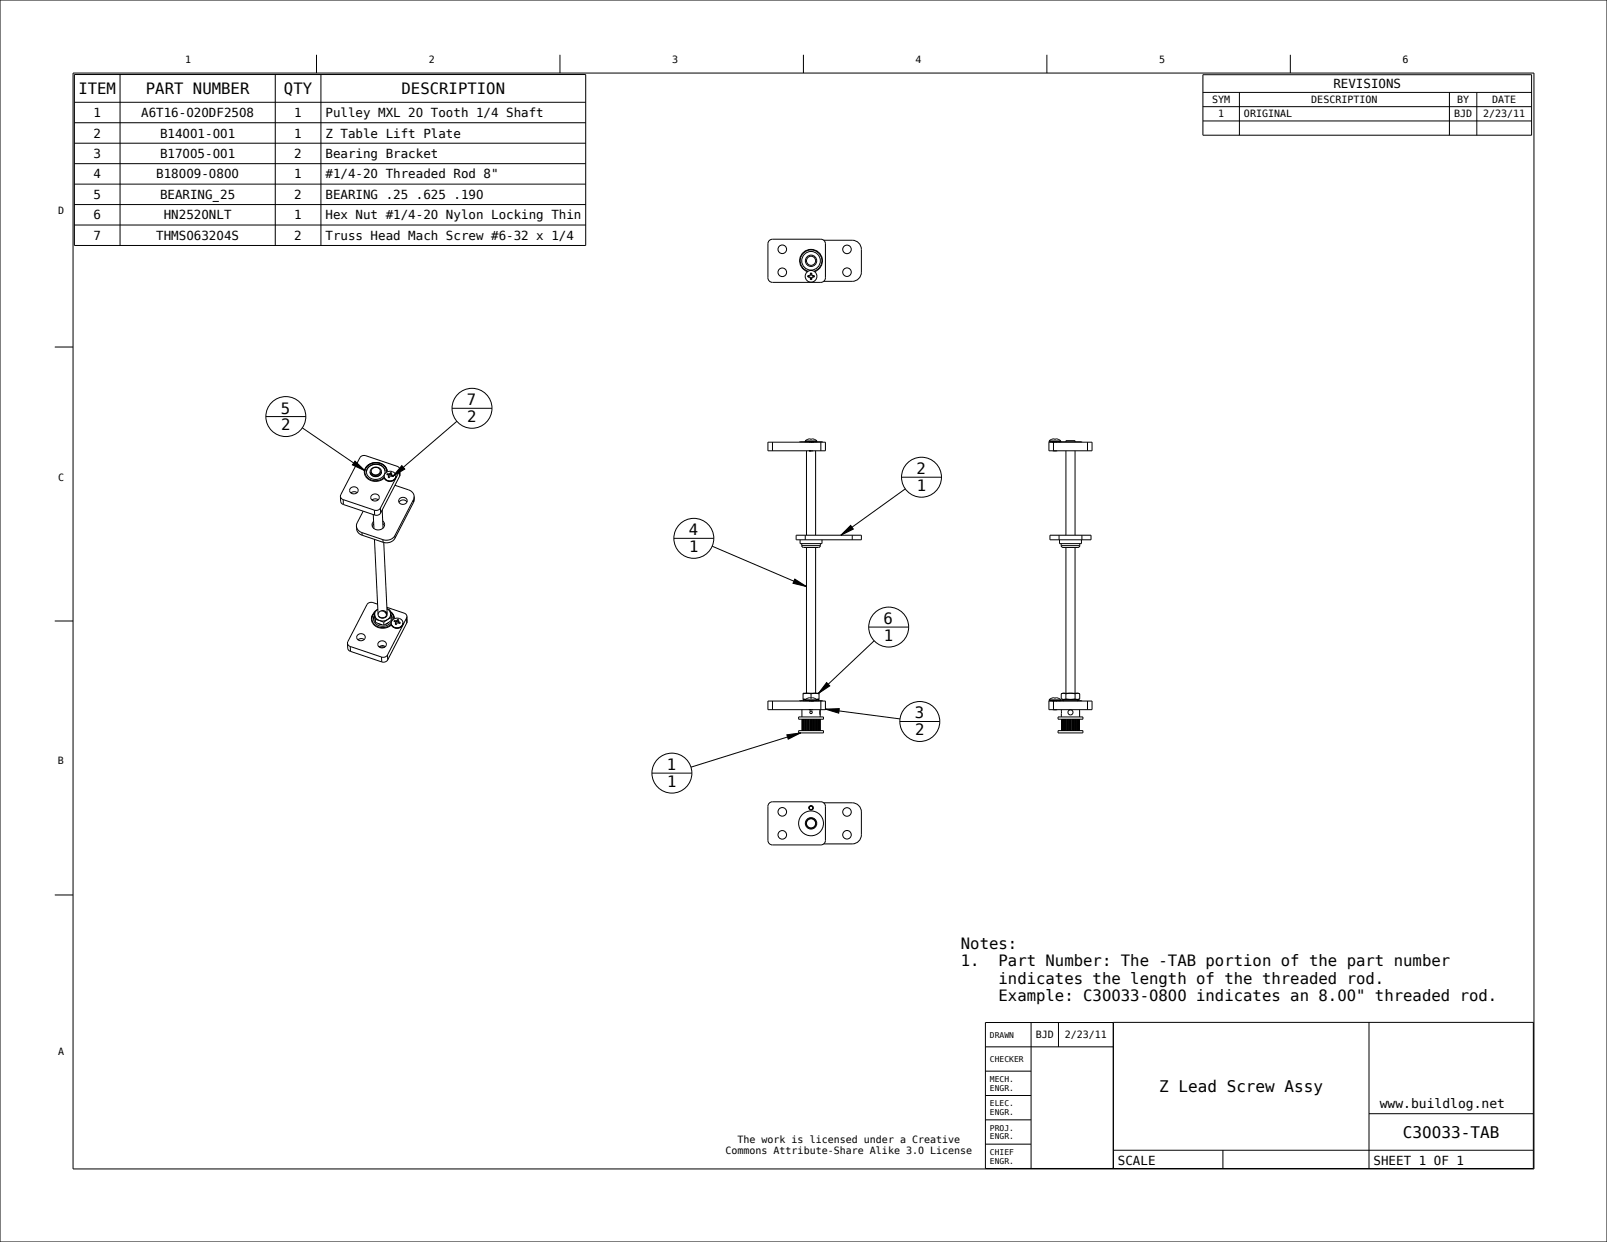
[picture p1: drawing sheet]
<svg xmlns="http://www.w3.org/2000/svg" width="559mm" height="432mm" viewBox="0 0 559 432" stroke-linecap="round" stroke-linejoin="round" font-family="sans-serif">
<g fill="none" stroke="#000" stroke-width=".35">
<path d="M0 0h558.8v431.8h-558.8zM110.1 19v6.4M194.7 19v6.4M279.4 19v6.4M364 19v6.4M448.7 19v6.4M25.4 25.4h508v381h-508zM25.9 25.9h177.8v59.4h-177.8zM25.9 35.6h177.8M41.7 25.9v59.4M95.7 25.9v59.4M111.6 25.9v59.4"/>
<path d="M418.3 26h114.3v21h-114.3zM418.3 32.1h114.3M418.3 37.1h114.3M431 32.1v14.9M504 32.1v14.9M513.5 32.1v14.9M25.9 42.7h177.8M25.9 49.8h177.8M25.9 56.9h177.8M418.3 42.1h114.3M25.9 64h177.8M25.9 71.1h177.8"/>
<path d="M25.9 78.2h177.8M267.7 83.5l.9-.3h16.8a1.59 1.59 0 0 1 1.6 1.6v11.8a1.59 1.59 0 0 1-1.6 1.6h-16.8a1.59 1.59 0 0 1-1.6-1.6v-11.8zM280.8 94.4a4 4 0 0 1-2-6.1 4 4 0 0 1 6.4 0 4 4 0 0 1-1.9 6.1M280.9 96.3h.5M280.9 95.8v.5M280.9 95.8l.2 .1M281 94.3a3.8 3.8 0 0 1-2.1-5.8 3.8 3.8 0 0 1 6.2 0 3.8 3.8 0 0 1-2.1 5.8M281.1 96.2l-.2 .1M281.1 95.9v.3M281.1 95.9h.3M281.1 96.2h.3M281.4 96.3l.3 .1"/>
<path d="M281.4 95.8v.1M281.4 95.8h-.5M281.4 96.2l.3 .2M281.4 96.2v.1M281.7 95.7v.1M281.7 96.4l.1 .3M281.7 95.7l-.3 .1M281.7 96.4l.1 .2M281.7 95.8l-.3 .1M281.7 96.4h.1M281.8 96.7v.5M281.8 95.5h.1"/>
<path d="M281.8 95.5l-.1 .2M281.8 95v.5M281.8 97.2h.5M281.8 95v.1M281.8 95h.5M281.8 96.6v.1M281.8 97h.4M281.8 95.1v.4M281.8 96.6v.4M281.8 97v.2M281.8 95.5l-.1 .3M281.8 95.1h.4"/>
<path d="M282.2 97l.1 .2M282.2 95.1v.4M282.2 96.6v.4M282.2 96.6l.1 .1M282.2 95.5l.1 .3M282.3 95l-.1 .1M282.3 95v.5M282.3 96.7v.5M282.3 95.5l.1 .2M282.3 95.5h-.1M282.3 96.4h.1M282.3 95.8l.3 .1"/>
<path d="M282.3 96.4l-.1 .2M282.4 95.7l.2 .1M282.4 96.4l-.1 .3M282.4 95.7l-.1 .1M282.6 96.2v.1M282.6 95.9h.4M282.6 96.2h.4M282.6 96.2l-.3 .2M282.6 95.8h.5M282.6 96.3l-.2 .1M282.6 95.8v.1M283 95.9v.3"/>
<path d="M283 96.2l.1 .1M283.1 96.3h-.5M283.1 95.8v.5M283.1 95.8l-.1 .1M286.4 83.5h9.9a3.2 3.2 0 0 1 3.2 3.2v7.9a3.2 3.2 0 0 1-3.2 3.2h-9.9M19 120.6h6.4M267 153.7h20v3h-20zM268.6 153.7v3M280 153.6h4.1M280 153.6h.1M280 153.3v.3M280 153.3h4.1"/>
<path d="M280.9 152.7l-.9 .6M280.9 152.7h.1M281.4 156.7h.1M281.4 152.6l-.5 .1M281.4 153.6h.1M281.4 156.8h.1M281.4 153.6l-.2 .1M281.4 152.6h.1M281.5 153.6h-.1M281.5 156.7l-.1 .1M281.6 152.6h-.2M281.7 152.6h-.1"/>
<path d="M281.7 152.6h.1M281.7 156.7l-.2 .1M281.8 152.6h.1M281.8 152.6h.5M281.8 156.7h-.1M282 156.7h-.3M282.3 152.6h.1M282.4 152.6h-.1M282.4 152.6h.1M282.4 152.6h.2M282.6 152.6h.1M282.6 152.6l.5 .1"/>
<path d="M282.7 156.7l-.1 .1M282.8 153.6h-.4M282.9 153.6l-.2 .1M282.9 153.6l-1.5 .1M282.9 153.6h.1M283.1 152.7h.1M283.2 152.7l.9 .6M284.1 153.3v.3M284.1 153.6h-.1M285.4 153.7v3M286 153.7h-7.9M364.7 153.7h15v3h-15z"/>
<path d="M364.8 153.6h4.1M364.8 153.6l11.4 .1M364.8 153.3h4.1M364.8 153.3v.3M365.7 152.7l-.9 .6M365.7 152.7h.1M366 153.7h.1M366.1 153.6l-.1 .1M366.2 156.7v.1M366.3 153.7v3M366.5 153.6l-.5 .1M367.1 152.6l-1.4 .1"/>
<path d="M367.1 152.6h.1M367.2 152.6h-.1M367.2 153.6l-1.2 .1M367.2 152.6h.1M367.2 152.6h.2M367.4 152.6h.1M367.4 153.7h-.1M367.5 153.7h.1M367.5 152.6l.4 .1M367.5 156.7v.1M367.6 153.6l-.2 .1M367.9 152.7h.1"/>
<path d="M368 152.7l.9 .6M368.5 153.6l-.2 .1M368.9 153.3v.3M368.9 153.6h-.1M378.1 153.7v3M118.4 172.6l.1 2 .9 .8M118.4 172.6l.2 .6 .7 .5M119.3 173.7l.1 1.7M119.3 173.7l10.9 3.7M119.4 175.4l10.9 3.7M126.3 177.7l-2.2 4.2-.2 1M126.7 164.3a4.1 4.1 0 0 0 7 1.9"/>
<path d="M127 162.9l-.3 1.4M127 162.9a4.2 4.2 0 0 1 4.2-2.1 4.2 4.2 0 0 1 3.4 3.1M127 162.9l.8-1 1-.7 1.2-.3h1.4l1.2 .3 1.1 .7 .6 .9 .3 1.1M130.2 177.4l.1 1.7M132.3 176.6l.1 1.7M132.3 176.6l-.9 .8h-1.2M132.4 178.3l-.9 .8h-1.2M133.6 165.6v.2M133.6 165.8l.1 .4M133.6 165.8v.2M133.6 166l.1 .1M133.7 166.1v.1"/>
<path d="M133.7 166.2l.4 .6 .7 .4M133.7 166.2l1.1 1M134.4 164.2l-.1-1.1-.6-1-1-.7-1.3-.4-1.2-.1-1.3 .4-1.1 .7-.7 1-.2 1.1 .2 1.1 .7 .8 1 .7 1.3 .4 1.4-.1 1.1-.3 1-.8M134.6 163.9v.2M134.7 164l-.8 .7-.3 .9M134.7 164l1-.2 .9 .2 .8 .6 .3 .8M134.7 164.7l.1 .4M134.7 164.7h.5M134.7 164.7l-.2 .3 .6 .3M135 165.2h.2M135.1 165.4v.1M135.1 165.3v.1"/>
<path d="M135.1 165.3h.1M135.1 165.3l.1 .6M135.1 165.5l-.1 .5 .2 .1M135.1 165.5l.1 .4M135.2 164.7v.5M135.2 165.9v.2M135.4 164.7l.1 .5M135.4 164.7h-.2M135.5 165.2h-.3M135.6 164.6l.1 .4M135.6 164.6l-.2 .1M135.7 165l-.2 .2"/>
<path d="M135.8 164.3l-.2 .3M135.8 164.3l.5 .1-.2 .3M135.8 164.3v.5M135.8 164.8h.3M135.8 164.8l-.1 .2M136 165.4l.2 .1M136.1 164.9l.1 .2M136.1 164.9l-.1 .5M136.1 164.8v.1M136.1 164.7l-.1 .7M136.1 164.7v.1M136.2 165.1l.5 .3"/>
<path d="M136.2 165.1v.5M136.3 165.6l.3 .1M136.5 165.7l-.7-.2-.4 .6h-.2M136.6 165.5v.1M136.6 165.5l-.1 .2M136.7 165.5h-.1M136.7 165.4v.1M136.7 165.4l-.1 .1M137.3 168.7l4.8 1.6a2.62 2.62 0 0 1 1.9 2.3M137.7 165.4v.2M137.7 165.4l-.6 1.2-1.4 .6-1.5-.4-.6-1.2M137.7 165.6l-.3 .8-.6 .6-.9 .3-1.1-.1"/>
<path d="M137.7 165.6l-.2 .8-.7 .6-.9 .3-1.1-.1M138.9 163.8l-6.6 12.8M138.9 163.8l.1 1.7M139 165.5l-6.6 12.8M139 163.2l-.2-.6-.7-.5-11-3.7-1.3 .1-.7 .7-6.7 13.4M139 163.2l-.1 .6M139 163.2v2.3M143.8 173.7v.9M143.8 173.7l-6.5 12.5M143.8 174.6l-6.4 12.5M144 172.6l-.2 1.1M144 172.6l-.2 2"/>
<path d="M123.9 182.9l.1 .9a2.62 2.62 0 0 0 1.9 2.3M123.9 182.9a2.62 2.62 0 0 0 2 2.3M125.9 185.2v.9M125.9 185.2l7.3 2.4M125.9 186.1l7.3 2.4M130 182.2l-.5 .8M130 183.4l.1 .4M133.1 181.1l.6 1.2a2.15 2.15 0 0 1-2.3 1.9 2.15 2.15 0 0 1-1.9-2.2l.4-.7M133.1 182l.6 .8M133.2 187.6v.9M133.2 183.3l-.1 .4M137.3 186.2a3.5 3.5 0 0 1-4.1 1.4"/>
<path d="M137.3 186.2l.1 .9M137.4 187.1a3.5 3.5 0 0 1-4.2 1.4M276.8 186.1h22.7v1.6h-22.7zM278.2 187.7v1.3h7.6v-1.3M278.8 189.7h6.5M278.8 189v.7M280 186.1v1.6M285.3 189v.7M285.3 189.7l-.2 .4-.5 .2h-5.2l-.4-.2-.2-.4M296.3 186.1v1.6M365.1 186.1h14.3v1.6h-14.3zM368.3 186.1v1.6"/>
<path d="M368.4 187.7v1.3h7.6v-1.3M369 189.7h6.5M369 189v.7M375.5 189v.7M375.5 189.7l-.2 .4-.5 .2h-5.2l-.4-.2-.2-.4M376.2 186.1v1.6M19 215.9h6.4M129.2 215.3a4.1 4.1 0 0 0 6.9 1.9M129.5 213.9l-.3 1.4M130 213.1l-.5 .8zM130.1 212.7l.2 1.2M130.1 212.7l.3 2.5"/>
<path d="M130.1 212.7l1.3-.9-.9 1-.2 1.1M130.1 213.2l-.6 1.1-.1 1.3 .5 1.2 .9 .8 1.4 .5 1.4 .1 1.3-.4 1.2-.8M130.3 213.9l.5 1.1 1.2 .7M130.3 213.9l.2 1.4M130.4 215.1v.1M130.4 215.2l.1 1.1M130.5 215.3l1.5 .4M130.5 215.3v1M130.5 216.3l.9 .4M131.3 210.1l-2.2-.7-1.4 .6-6.9 13.6M131.4 216.7l1.4 .5M131.4 216.7l2.1 .6"/>
<path d="M131.6 214.2l.9 .5h1.1M131.6 214.2l.9 .6h1.1M132 215.7l1.4 .6M132.6 212.4l-1 .7v1.1M132.6 212.4l1.2 .3M132.6 212.4l.8-.1 .8 .4a.34 .34 0 0 1 .3 .2 .34 .34 0 0 1-.2 .4M133.4 216.3l.1 1M133.6 214.7v.1M133.8 212.7l.5 .6v.7M133.8 212.7l.5 .6M134.3 213.3l.1 .7M134.4 214l-.8 .7"/>
<path d="M134.4 214h.1M134.5 211.1l6.2 2.1 .6 .5 .2 .6M134.6 211.6l.1 .1a1.3 1.3 0 0 1 1.1 1.6l-.4-.9zM134.6 213.5l-.2 .8-.8 .5M134.7 215.4l-1.3 .5-1.4-.2M134.7 215.4l-1.3 .9M135.2 216.3l-1.1 .7M135.7 212.6l1 1 .4 1.4-.4-1.3zM135.7 212.8l.9 1.1 .3 1.3M135.8 213.3l.2 1.4M135.8 213.3l-.2 1.2-.9 .9M136 214.7l.1 1-2.6 1.6"/>
<path d="M136 214.7l-1.3 .7M136 216.7l.1 .1M136.1 216.8v.4M136.1 216.8v.2M136.1 216.8v.3M136.1 217v.2M136.1 217.2v.1M136.1 217.2l.5 .7 .7 .4M136.1 217.3l1.2 1M137.1 215v.1M137.1 215.7l.2 .4M137.1 215.7l.5 .1"/>
<path d="M137.1 215.7l-.1 .4 .6 .2M137.5 216.2l.1 .1M137.6 216.3v.2M137.6 216.3l.1 .7M137.6 216.5l-.2 .5 .2 .1M137.6 216.5l.1 .5M137.6 215.8v.5M137.7 217l-.1 .1M137.9 215.8v.5M137.9 215.8h-.3M137.9 216.3h-.3M138.1 215.6v.5"/>
<path d="M138.1 215.6l-.2 .2M138.1 216.1l-.2 .2M138.3 215.3l-.2 .3M138.3 215.3l.4 .2-.2 .3M138.3 215.3v.5M138.3 215.8l.2 .1M138.3 215.8l-.2 .3M138.5 216l.2 .2M138.5 216v.5M138.5 215.9v.1M138.5 215.8v.1M138.5 215.8v.7"/>
<path d="M138.7 216.2l.5 .2M138.7 216.2v.4l-.2-.1M138.8 216.7h.2M139.1 216.6v.1M139.1 216.6l-.1 .2-.8-.3-.4 .7-.2-.1M139.2 216.4l-.1 .2M140.1 216.6l-.5 1.1-1.3 .5-1.3-.2-.9-.9M140.1 216.5v.1M140.1 216.5l-.6-1.2-1.5-.4-1.4 .6-.6 1.2M140.1 216.6l-.2 .9-.7 .6-1 .3-.9-.1M140.1 216.6l-.2 .8-.7 .7-.9 .3-1-.1M141.4 214.9l-6.7 12.8"/>
<path d="M141.4 214.9v1.7M141.4 216.6l-6.6 12.8M141.5 214.3l-.1 .6M141.5 214.3l-.1 2.3M120.8 223.6l.2 2.1 .9 .8M120.8 223.6l.3 .7 .7 .5M121.8 224.8l10.9 3.6M121.8 224.8l.1 1.7M121.9 226.5l10.8 3.6M132.7 228.4v1.7M134.7 227.7l.1 1.7M134.7 227.7l-.8 .7h-1.2"/>
<path d="M134.8 229.4l-.8 .7h-1.3M267 243.7h20v3h-20zM268.6 243.7v3M278.9 250v4M279 250v4M279.2 250v4M279.2 243l1 .1M279.2 241.2l1.4-.2 1.4 .2M279.2 243.2l.5 .4M279.2 243.2h.9M279.4 250v4M279.5 250v4"/>
<path d="M279.6 250v4M279.9 250v4M280 243.6h.1M280 243.3h4.1M280 243.3v.3M280 250v4M280.1 250v4M280.2 250v4M280.3 250v4M280.6 250v4M280.9 250v4M280.9 242.7l-.9 .6"/>
<path d="M280.9 242.7h.1M281.1 250v4M281.2 250v4M281.4 246.7h.1M281.4 250v4M281.4 243.6h.1M281.4 243.6l-.2 .1M281.5 246.8l.2-.1zM281.5 243.6h-.1M281.5 246.7l-.1 .1M281.6 242.6l-.7 .1M281.7 242.6h-.1"/>
<path d="M281.7 242.6h.1M281.7 250v4M281.8 242.6h.1M281.8 242.6h.5M281.8 250v4M281.8 246.7h-.1M281.9 250v4M282 241.2l1.4-.2 1.4 .2M282 246.7h-.3M282 241.2v1.5M282.1 250v4M282.2 250v4"/>
<path d="M282.3 250v4M282.3 242.6h.1M282.4 242.6h-.1M282.4 242.6h.1M282.4 242.6h.2M282.4 243.6l-1 .1M282.4 243.7h-.4M282.6 250v4M282.6 242.6h.1M282.6 242.6l.5 .1M282.7 246.7h-1.3M282.7 250v4"/>
<path d="M282.8 243.6h-.4M282.9 250v4M282.9 243.6l-.2 .1M282.9 243.6l-.5 .1M282.9 243.6h.1M283 250v4M283.1 250v4M283.1 242.7h.1M283.2 242.7l.9 .6M283.4 250v4M283.6 250v4M283.7 250v4"/>
<path d="M283.9 250v4M284.1 243.3l-.1 .3M284.1 250v4M284.3 250v4M284.5 250v4M284.6 250v4M284.8 243l-.9 .1 .9 .1M284.8 243.2l-.4 .4M284.8 243.2v-2.2h-5.6v2.2M284.8 250v4M284.9 250v4M285.1 250v4"/>
<path d="M285.4 243.7v3M286 243.7h-7.9M364.7 243.7h15v3h-15zM364.8 243.6l11.4 .1M364.8 243.6h.1M364.8 243.3h4.1M364.8 243.3v.3M365.7 242.7l-.9 .6M365.7 242.7h.1M366 243.7h.1M366.1 243.6l-.1 .1M366.3 243.7v3"/>
<path d="M366.5 243.6l-.5 .1M367.1 242.6l-1.4 .1M367.1 242.6h.1M367.2 242.6h-.1M367.2 243.6l-1.2 .1M367.2 242.6h.1M367.2 242.6l.7 .1M367.4 243.7h-.1M367.5 243.7h.1M367.5 246.7h-1.3M367.6 243.6l-.2 .1M367.9 242.7h.1"/>
<path d="M368 242.7l.9 .6M368.5 243.6l-.2 .1M368.9 243.3v.3M368.9 243.6h-.1M369 241.2l.8-.2 .8 .2M369 241.2v1.8M369 243l.5 .2M369.1 250v4M369.2 250v4M369.3 250v4M369.4 250v4M369.5 243.2l.4 .4"/>
<path d="M369.5 243.2h5.5M369.6 250v4M369.7 250v4M369.9 250v4M370.1 250v4M370.3 250v4M370.4 250v4M370.6 250v4M370.6 243l-.8 .2-.8-.2M370.6 241.2l1.6-.2 1.6 .2M370.6 241.2v1.8M370.8 250v4"/>
<path d="M371.1 250v4M371.3 250v4M371.4 250v4M371.6 250v4M371.9 250v4M372 250v4M372.1 250v4M372.3 250v4M372.4 250v4M372.5 250v4M372.8 250v4M372.9 250v4"/>
<path d="M373.1 250v4M373.2 250v4M373.3 250v4M373.6 250v4M373.8 250v4M373.8 243l-1.6 .2-1.6-.2M373.8 241.2l.8-.2 .8 .2M373.8 241.2v1.8M374 250v4M374.1 250v4M374.3 250v4M374.5 250v4"/>
<path d="M374.7 250v4M374.8 250v4M375 243.2l-.4 .4M375 250v4M375.2 250v4M375.3 250v4M375.4 243l-.4 .2M375.4 243l-.8 .2-.8-.2M375.4 241.2l-.4-.2h-5.5l-.5 .2M375.4 241.2v1.8M378.1 243.7v3M267.7 279.1l.9-.3h16.8a1.59 1.59 0 0 1 1.6 1.5v11.9a1.59 1.59 0 0 1-1.6 1.6h-16.8a1.59 1.59 0 0 1-1.6-1.6v-11.9z"/>
<path d="M286.4 279.1h9.9a3.2 3.2 0 0 1 3.2 3.2v7.9a3.2 3.2 0 0 1-3.2 3.2h-9.9M281.4 280.4l.1 .7M281.5 280.6l.4-.4 .6 .1 .3 .6-.3 .5M19 311.1h6.4M342.7 355.5l190.5-.1v50.8h-190.5zM358.5 355.5v50.7M368.1 355.5v8.5M387.1 355.4v50.8M476 355.4v50.8M342.7 372.4h15.8M342.7 364h44.4M342.7 397.8h15.8"/>
<path d="M342.7 389.3h15.8M342.7 380.9h15.8M387.1 399.9h146.1M425.2 399.9v6.3M476 387.2h57.2"/>
<circle cx="282" cy="96.1" r="2.04"/>
<circle cx="282" cy="286.3" r="1.75"/>
<circle cx="282" cy="280.9" r=".62"/>
</g>
<!-- layer: 02___PRT_ALL_AXES -->
<g fill="none" stroke="#000" stroke-width=".35">
<path d="M280.4 156.7v29.4M283.6 156.7v29.4M370.6 153.6v-.4h3.2v.4M370.6 156.7v29.4M373.8 156.7v29.4M121.9 169.7l.9-.4 1 .1 .7 .6v.9l-1 .7h-1.2l-.7-.8zM124.2 171.3l-1.1-.3-1.1 .4M129.3 172.2l.8-.4 1 .1 .7 .6v.8l-.8 .8-1.3-.1-.7-.7zM129.5 173.7l.1 .3M129.8 178.9l.2 4.5M131.5 173.8l-1.1-.4-1 .5M132.2 163.7l-.3 1.1-1.2 .5-1.2-.4-.4-1"/>
<path d="M132.2 163.7l-.5-.9-1.1-.3-1.1 .4-.4 1M132.2 163.7l-.4 1-1.1 .4-1.1-.3-.5-.9M132.6 163.9l-.5 1.2-1.4 .5-1.4-.4-.6-1.1M132.6 163.9l-.6-1.1-1.4-.4-1.3 .5-.6 1.2M132.6 163.9l-.5 1.3-1.4 .5-1.4-.4-.6-1.2M132.9 177.3l.3 6M133.9 163.9l-.3-1-.7-.9-1.1-.5-1.3-.1-1.2 .2-1 .7-.7 .9-.2 1M133.9 163.9l-.2 .9-.6 1-1 .6-1.3 .3-1.2-.2-1.1-.5-.8-.8-.3-1M133.9 163.9l-.3-.9-.7-.9-1.1-.5-1.3-.2-1.1 .3-1.1 .6-.6 .9-.3 1M139 173.4l.8-.5 1 .2 .7 .6v.8l-.9 .8-1.2-.1-.7-.8zM141.5 174.5l-.5-.5-.9-.2-.8 .2-.5 .6M130.2 187.5l1.3 26.2"/>
<path d="M133.4 188.6l1.2 24.9M280.4 190.3v50.7M283.6 190.3v50.7M370.6 190.3v50.7M373.8 190.3v50.7M130.2 214l-.3 1.2zM135.9 213.6l.4 1.2-.2 1.2-.7 1-1.3 .6-1.4 .1-1.4-.4-1-.9-.4-1.2M135.9 213.7l.5 1.2M124.4 220.8l.8-.5 1 .2 .7 .6v.8l-.8 .8-1.3-.1-.7-.8zM126.6 222.3l-1.1-.3-1 .4M131.7 223.3l.9-.5 1 .1 .7 .7v.8l-1 .8-1.2-.1-.7-.8zM134 224.8l-1.1-.3-1.1 .4"/>
<circle cx="272" cy="86.7" r="1.49"/>
<circle cx="272" cy="94.7" r="1.49"/>
<circle cx="282" cy="90.7" r="3.2"/>
<circle cx="282" cy="90.7" r="1.97"/>
<circle cx="282" cy="90.7" r="1.59"/>
<circle cx="294.5" cy="86.7" r="1.49"/>
<circle cx="294.5" cy="94.6" r="1.49"/>
<circle cx="272" cy="282.3" r="1.49"/>
<circle cx="272" cy="290.3" r="1.49"/>
<circle cx="282" cy="286.3" r="1.59"/>
<circle cx="282" cy="280.9" r=".76"/>
<circle cx="294.5" cy="290.2" r="1.49"/>
<circle cx="294.5" cy="282.3" r="1.49"/>
</g>
<!-- layer: BALLOONS -->
<g fill="none" stroke="#000" stroke-width=".35">
<path d="M92.4 144.8h13.9M105.1 148.8l21.8 14.9M157.2 141.9h13.9M158.9 146.5l-22.3 19.1M123.4 160.3l3.5 3.4-4.4-2.1zM139.7 161.9l1.1 1.2-4.2 2.5zM313.5 165.9h13.9M314.8 170l-22.4 16.1M234.3 187.2h13.9M247.6 189.9l32.8 14M295.8 182.7l.9 1.2-4.3 2.2zM276.4 201.3l4 2.6-4.7-1.1z"/>
<path d="M302.1 218h13.9M287.4 237.3l1.1 1.2-4 2.7zM304 222.8l-19.5 18.4M273.6 255.5l4.8-.7-4.3 2.2zM278.4 254.8l-38.1 11.9M287 246.5l4.8-.1-.2 1.5zM287 246.5l26 3.4M312.9 250.8h13.9M226.7 268.8h13.9"/>
<circle cx="99.4" cy="144.8" r="6.9"/>
<circle cx="164.1" cy="141.9" r="6.9"/>
<circle cx="320.4" cy="165.9" r="6.9"/>
<circle cx="241.3" cy="187.2" r="6.9"/>
<circle cx="309" cy="218" r="6.9"/>
<circle cx="319.8" cy="250.8" r="6.9"/>
<circle cx="233.6" cy="268.8" r="6.9"/>
</g>
<path d="M123.4 160.3l3.5 3.4-4.4-2.1zM139.7 161.9l1.1 1.2-4.2 2.5zM295.8 182.7l.9 1.2-4.3 2.2zM276.4 201.3l4 2.6-4.7-1.1zM273.6 255.5l4.8-.7-4.3 2.2zM287.4 237.3l1.1 1.2-4 2.7zM287 246.5l4.8-.1-.2 1.5z" fill="#000"/>
<!-- layer: LAYER_AXIS -->
<g fill="none" stroke="#000" stroke-width=".35">
<path d="M132 224.8l1.8 .2M132.7 224.5h.7M277.7 254h8.6v.8h-8.6zM277.7 249.3h8.6v.7h-8.6zM278.8 246.7v2.6M285.1 250v4M285.2 246.7v2.6M367.9 254h8.7v.8h-8.7zM367.9 249.3h8.7v.7h-8.7zM369.1 247.2h.1M369.1 246.7v.5M369.1 248.1v1.2"/>
<path d="M369.1 247.2v.9M369.1 248.1h.1M375.3 250v4M375.4 246.7v2.6"/>
<circle cx="282" cy="247.7" r=".44"/>
<circle cx="282" cy="286.3" r="4.3"/>
</g>
<!-- layer: LAYER_CURVE -->
<g fill="none" stroke="#000" stroke-width=".35">
<path d="M285.2 246.9v1.6M285.2 246.9h.1M285.2 246.8v.1M285.2 246.8h.1M285.2 248.5h.1"/>
<circle cx="372.2" cy="247.7" r=".88"/>
</g>
<!-- layer: LAYER_CURVES -->
<circle cx="282" cy="286.3" r="1.98" fill="none" stroke="#000" stroke-width=".35"/>
<g font-size="5.6">
<text x="403.1" y="379.7">Z Lead Screw Assy</text>
<text x="487.9" y="395.6">C30033-TAB</text>
</g>
<g font-size="5.4">
<text x="27.3" y="32.7">ITEM</text>
<text x="50.7" y="32.7">PART NUMBER</text>
<text x="98.7" y="32.7">QTY</text>
<text x="139.6" y="32.7">DESCRIPTION</text>
<text x="97.6" y="143.8">5</text>
<text x="162.4" y="140.9">7</text>
<text x="97.7" y="149.6">2</text>
<text x="162.5" y="146.7">2</text>
<text x="318.7" y="164.8">2</text>
<text x="318.8" y="170.6">1</text>
<text x="239.5" y="186.1">4</text>
<text x="239.6" y="191.9">1</text>
<text x="307.3" y="216.9">6</text>
<text x="307.4" y="222.7">1</text>
<text x="318.1" y="249.8">3</text>
<text x="318.2" y="255.6">2</text>
<text x="231.9" y="267.7">1</text>
<text x="232" y="273.5">1</text>
<text x="334.1" y="330.1">Notes:</text>
<text x="334.1" y="336">1.</text>
<text x="347.2" y="336">Part Number: The -TAB portion of the part number</text>
<text x="347.2" y="342">indicates the length of the threaded rod.</text>
<text x="347.2" y="347.9">Example: C30033-0800 indicates an 8.00&quot; threaded rod.</text>
</g>
<text font-size="4.5" x="479.8" y="385.2">www.buildlog.net</text>
<g font-size="4.3">
<text x="463.6" y="30.6">REVISIONS</text>
<text x="32.5" y="40.7">1</text>
<text x="49.1" y="40.7">A6T16-020DF2508</text>
<text x="102.3" y="40.7">1</text>
<text x="113.2" y="40.7">Pulley MXL 20 Tooth 1/4 Shaft</text>
<text x="32.5" y="47.8">2</text>
<text x="55.6" y="47.8">B14001-001</text>
<text x="102.3" y="47.8">1</text>
<text x="113.2" y="47.8">Z Table Lift Plate</text>
<text x="32.5" y="54.9">3</text>
<text x="55.6" y="54.9">B17005-001</text>
<text x="102.3" y="54.9">2</text>
<text x="113.2" y="54.9">Bearing Bracket</text>
<text x="32.5" y="62">4</text>
<text x="54.3" y="62">B18009-0800</text>
<text x="102.3" y="62">1</text>
<text x="113.2" y="62">#1/4-20 Threaded Rod 8&quot;</text>
<text x="32.5" y="69.2">5</text>
<text x="55.6" y="69.2">BEARING_25</text>
<text x="102.3" y="69.2">2</text>
<text x="113.2" y="69.2">BEARING .25 .625 .190</text>
<text x="32.5" y="76.3">6</text>
<text x="56.9" y="76.3">HN2520NLT</text>
<text x="102.3" y="76.3">1</text>
<text x="113.2" y="76.3">Hex Nut #1/4-20 Nylon Locking Thin</text>
<text x="32.5" y="83.4">7</text>
<text x="54.3" y="83.4">THMS063204S</text>
<text x="102.3" y="83.4">2</text>
<text x="113.2" y="83.4">Truss Head Mach Screw #6-32 x 1/4</text>
<text x="388.7" y="405.1">SCALE</text>
<text x="477.6" y="405.1">SHEET 1 OF 1</text>
</g>
<g font-size="3.5">
<text x="64.4" y="22.1">1</text>
<text x="149.1" y="22.1">2</text>
<text x="233.7" y="22.1">3</text>
<text x="318.4" y="22.1">4</text>
<text x="403.1" y="22.1">5</text>
<text x="487.7" y="22.1">6</text>
<text x="421.5" y="35.9">SYM</text>
<text x="456" y="35.9">DESCRIPTION</text>
<text x="506.7" y="35.9">BY</text>
<text x="518.9" y="35.9">DATE</text>
<text x="423.6" y="40.8">1</text>
<text x="432.6" y="40.8">ORIGINAL</text>
<text x="505.6" y="40.8">BJD</text>
<text x="515.7" y="40.8">2/23/11</text>
<text x="20.2" y="74.3">D</text>
<text x="20.2" y="167.3">C</text>
<text x="20.1" y="265.7">B</text>
<text x="360.2" y="361">BJD</text>
<text x="370.3" y="361">2/23/11</text>
<text x="20.2" y="366.7">A</text>
<text x="252.2" y="401.1">Commons Attribute-Share Alike 3.0 License</text>
<text x="256.4" y="397.3">The work is licensed under a Creative</text>
</g>
<g font-size="2.8">
<text x="344.2" y="360.7">DRAWN</text>
<text x="344.2" y="369.2">CHECKER</text>
<text x="344.2" y="376.1">MECH.</text>
<text x="344.2" y="379.2">ENGR.</text>
<text x="344.2" y="384.6">ELEC.</text>
<text x="344.2" y="387.6">ENGR.</text>
<text x="344.2" y="393">PROJ.</text>
<text x="344.2" y="401.5">CHIEF</text>
<text x="344.2" y="396.1">ENGR.</text>
<text x="344.2" y="404.6">ENGR.</text>
</g>
</svg>
